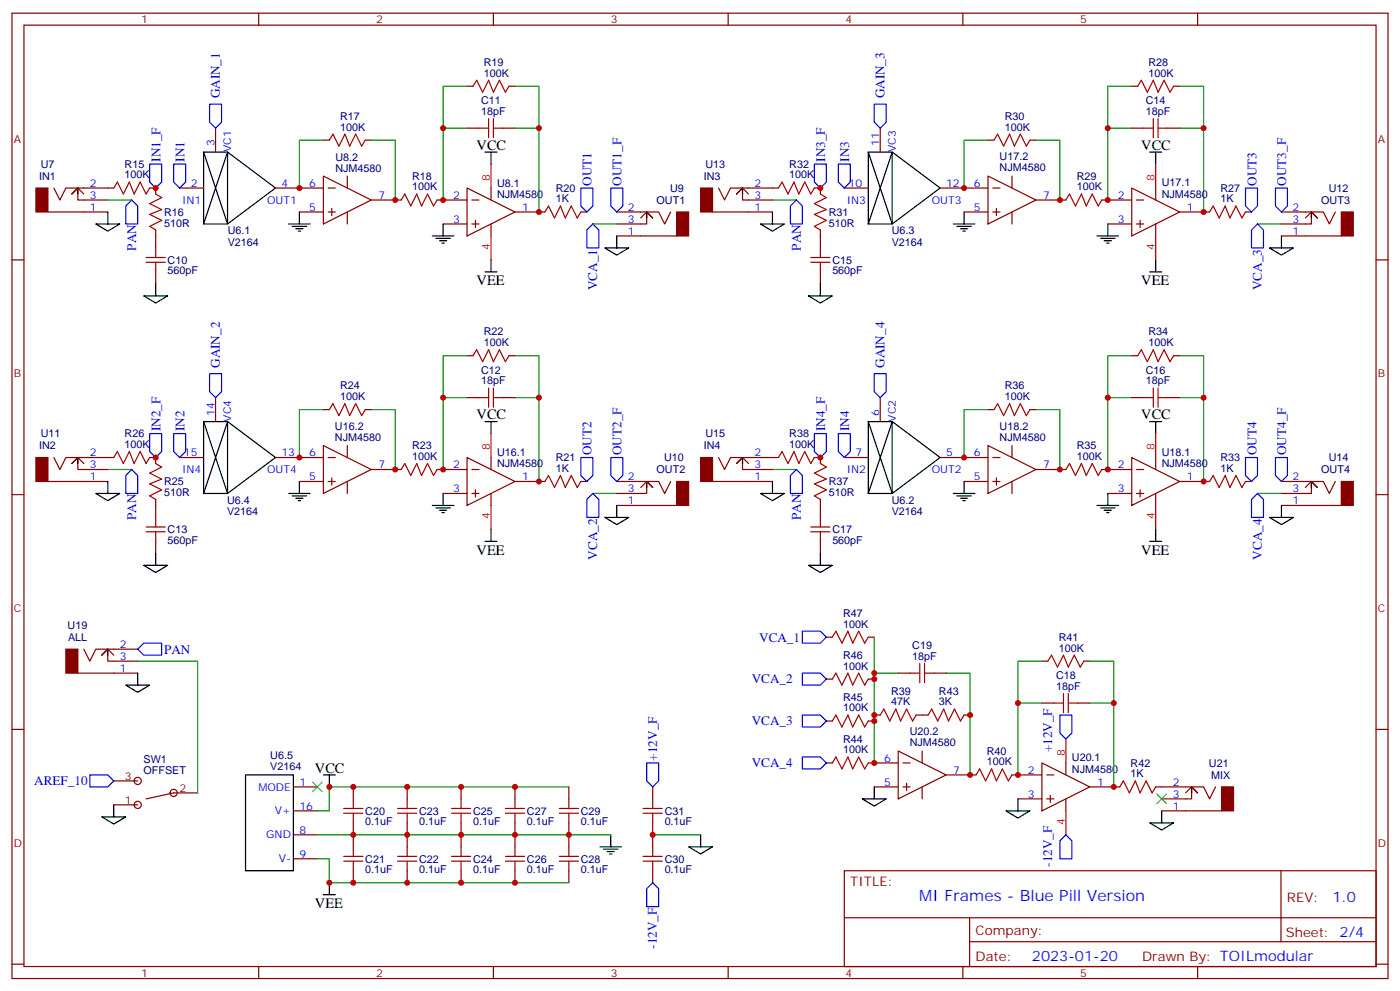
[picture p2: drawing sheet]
<svg xmlns="http://www.w3.org/2000/svg" width="412mm" height="292mm" viewBox="0 0 412 292" stroke-linecap="round" stroke-linejoin="round" font-family="sans-serif">
<g fill="none" stroke="#870000" stroke-width=".35">
<path d="M3.5 3.9h405.4v284.3h-405.4zM7.1 7.4h398.2v277.3h-398.2zM76.2 3.9v3.5M145.3 3.9v3.5M214.5 3.9v3.5M283.6 3.9v3.5M352.8 3.9v3.5M63.5 37.7v7.1M137.6 37.7h3.5M137.6 25.4h1.7M148.2 37.7h3.5M149.9 25.4h1.8"/>
<path d="M259.3 37.7v7.1M333.4 37.7h3.5M333.4 25.4h1.7M344 37.7h3.5M345.7 25.4h1.8M15.9 55.4l1.7 3.5 1.8-3.5h14.1M24.7 57.2l-1.8-1.8-1.7 1.8 1.7-1.8v3.5h8.8M44.1 55.4h1.8v1.8M52.9 55.4h7.1M81.1 55.4h14.1M95.2 51.9l14.2 7-14.2 7.1zM95.2 41.3h1.8"/>
<path d="M96.7 55.4h2.1M102.3 51.9v3.5M107.6 41.3h1.8M109.4 58.9h8.8M128.8 58.9h8.8M137.6 55.4l14.1 7-14.1 7.1zM139 58.9h2.1M144.6 55.4v3.5M211.7 55.4l1.7 3.5 1.8-3.5h14.1M220.5 57.2l-1.8-1.8-1.7 1.8 1.7-1.8v3.5h8.8M239.9 55.4h1.8v1.8M248.7 55.4h7.1"/>
<path d="M276.9 55.4h14.1M291 51.9l14.2 7-14.2 7.1zM291 41.3h1.8M292.5 55.4h2.1M298.1 51.9v3.5M303.4 41.3h1.8M305.2 58.9h8.8M324.6 58.9h8.8M333.4 55.4l14.1 7-14.1 7.1zM334.8 58.9h2.1M340.4 55.4v3.5M3.5 76.6h3.6"/>
<path d="M14.1 62.4h17.6M45.9 67.7v5.3M88.2 62.4h7M96.7 62.4h2.1M97.7 61.4v2.1M102.3 62.4v3.6M130.5 66h7.1M139 66h2.1M140.1 64.9v2.1M144.6 66v3.5M151.7 62.4h8.8M171.1 62.4h1.8"/>
<path d="M181.7 62.4h12.3l1.8 3.6 1.8-3.6M181.7 69.5h17.6M188.7 64.2l1.8-1.8 1.8 1.8-1.8-1.8v3.6h-8.8M209.9 62.4h17.6M241.7 67.7v5.3M284 62.4h7M292.5 62.4h2.1M293.5 61.4v2.1M298.1 62.4v3.6M326.3 66h7.1M334.8 66h2.1M335.8 64.9v2.1"/>
<path d="M340.4 66v3.5M347.5 62.4h8.8M366.9 62.4h1.8M377.5 62.4h12.3l1.8 3.6 1.7-3.6M377.5 69.5h17.6M384.5 64.2l1.8-1.8 1.8 1.8-1.8-1.8v3.6h-8.8M405.3 76.6h3.6M45.9 80.1v3.5M241.7 80.1v3.5M63.5 117.1v7.1M137.6 104.8h1.7M137.6 117.1h3.5"/>
<path d="M148.2 117.1h3.5M149.9 104.8h1.8M259.3 117.1v7.1M333.4 104.8h1.7M333.4 117.1h3.5M344 117.1h3.5M345.7 104.8h1.8M15.9 134.8l1.7 3.5 1.8-3.5h14.1M24.7 136.5l-1.8-1.7-1.7 1.7 1.7-1.7v3.5h8.8M44.1 134.8h1.8v1.7M52.9 134.8h7.1M81.1 134.8h14.1"/>
<path d="M95.2 131.2l14.2 7.1-14.2 7zM95.2 120.7h1.8M96.7 134.8h2.1M102.3 131.2v3.6M107.6 120.7h1.8M109.4 138.3h8.8M128.8 138.3h8.8M137.6 134.8l14.1 7-14.1 7.1zM139 138.3h2.1M144.6 134.8v3.5M211.7 134.8l1.7 3.5 1.8-3.5h14.1M220.5 136.5l-1.8-1.7-1.7 1.7 1.7-1.7v3.5h8.8"/>
<path d="M239.9 134.8h1.8v1.7M248.7 134.8h7.1M276.9 134.8h14.1M291 131.2l14.2 7.1-14.2 7zM291 120.7h1.8M292.5 134.8h2.1M298.1 131.2v3.6M303.4 120.7h1.8M305.2 138.3h8.8M324.6 138.3h8.8M333.4 134.8l14.1 7-14.1 7.1zM334.8 138.3h2.1"/>
<path d="M340.4 134.8v3.5M3.5 145.7h3.6M14.1 141.8h17.6M45.9 147.1v5.3M45.9 159.5v3.5M88.2 141.8h7M96.7 141.8h2.1M97.7 140.8v2.1M102.3 141.8v3.5M130.5 145.3h7.1M139 145.3h2.1M140.1 144.3v2.1"/>
<path d="M144.6 145.3v3.6M151.7 141.8h8.8M171.1 141.8h1.8M181.7 141.8h12.3l1.8 3.5 1.8-3.5M181.7 148.9h17.6M188.7 143.6l1.8-1.8 1.8 1.8-1.8-1.8v3.5h-8.8M209.9 141.8h17.6M241.7 147.1v5.3M241.7 159.5v3.5M284 141.8h7M292.5 141.8h2.1M293.5 140.8v2.1"/>
<path d="M298.1 141.8v3.5M326.3 145.3h7.1M334.8 145.3h2.1M335.8 144.3v2.1M340.4 145.3v3.6M347.5 141.8h8.8M366.9 141.8h1.8M377.5 141.8h12.3l1.8 3.5 1.7-3.5M377.5 148.9h17.6M384.5 143.6l1.8-1.8 1.8 1.8-1.8-1.8v3.5h-8.8M405.3 145.7h3.6M22.9 198.3h17.7"/>
<path d="M24.7 191.2l1.8 3.5 1.7-3.5h12.4M33.5 193l-1.8-1.8-1.7 1.8 1.7-1.8v3.5h8.9M243.4 187.7h1.8M255.8 187.7h1.7M264.6 198.3h3.5M275.2 198.3h3.5M306.9 194.7h1.8M319.3 194.7h1.7M3.5 214.8h3.6M243.4 212.4h1.8M243.4 200h1.8M255.8 212.4h1.7"/>
<path d="M255.8 200h1.7M257.5 210.6h1.8M269.9 210.6h3.5M284 210.6h1.8M306.9 207.1h3.5M317.5 207.1h3.5M405.3 214.8h3.6M33.5 230h7.1M33.5 237.1h7.1M58.2 233.5h-7l-8.2 1.8M86.4 238.8h7.1M86.4 231.8h7.1"/>
<path d="M104.1 231.8v3.5M119.9 231.8v3.5M135.8 231.8v3.5M151.7 231.8v3.5M167.6 231.8v3.5M192.3 231.8v3.5M243.4 224.7h1.8M255.8 224.7h8.8M257.5 231.8h7.1M264.6 221.2l14.1 7-14.1 7.1zM266 231.8h2.1M266 224.7h2.1"/>
<path d="M267.1 230.7v2.1M271.6 221.2v3.5M271.6 231.8v3.5M278.7 228.2h8.8M298.1 228.2h8.8M299.9 235.3h7M306.9 224.7l14.1 7.1-14.1 7zM308.3 228.2h2.1M308.3 235.3h2.1M309.4 234.2v2.2M314 224.7v3.5M314 235.3v3.5"/>
<path d="M321 231.8h8.8M340.4 231.8h14.1l1.8 3.5 1.8-3.5M342.2 238.8h17.6M349.2 233.5l1.8-1.7 1.8 1.7-1.8-1.7v3.5h-8.8M86.4 245.9h7.1M86.4 252.9h7.1M104.1 242.4v7M104.1 256.5v3.5M119.9 242.4v7M119.9 256.5v3.5M135.8 242.4v7M135.8 256.5v3.5"/>
<path d="M151.7 242.4v7M151.7 256.5v3.5M167.6 242.4v7M167.6 256.5v3.5M192.3 242.4v7M192.3 256.5v3.5M248.7 256.5h156.6v28.2h-156.6zM377.3 256.5v20.9M248.7 270.3h156.5M285.6 277.4h119.6M285.6 270.3v14.1M3.5 284h3.6"/>
<path d="M76.2 284.7v3.5M145.3 284.7v3.5M214.5 284.7v3.5M283.6 284.7v3.5M352.8 284.7v3.5M405.3 284h3.6"/>
<circle cx="40.6" cy="230" r="1.06"/>
<circle cx="40.6" cy="237.1" r="1.06"/>
<circle cx="51.2" cy="233.5" r="1.06"/>
</g>
<g fill="none" stroke="#000" stroke-width=".35">
<path d="M22.9 55.4v1.8M60 44.8h7v21.2h-7zM60 44.8l7 21.2 14.1-10.6-14.1-10.6-7 21.2M142.9 44.8h3.5M144.6 44.8v3.5M218.7 55.4v1.8M255.8 44.8h7v21.2h-7zM255.8 44.8l7 21.2 14.1-10.6-14.1-10.6-7 21.2M338.7 44.8h3.5M340.4 44.8v3.5M28.2 66h7.1l-3.6 2.1zM31.7 62.4v3.6"/>
<path d="M85 66h6.4M86.1 66.7h4.2M87.1 67.4h2.2M87.8 68.1h.7M88.2 62.4v3.6M127.4 69.5h6.3M128.4 70.2h4.2M129.5 70.9h2.1M130.2 71.6h.7M130.5 66v3.5M144.6 76.6v3.5M178.2 73h7l-3.5 2.1z"/>
<path d="M181.7 69.5v3.5M190.5 62.4v1.8M224 66h7.1l-3.6 2.1zM227.5 62.4v3.6M280.8 66h6.4M281.9 66.7h4.2M282.9 67.4h2.1M283.6 68.1h.7M284 62.4v3.6M323.1 69.5h6.4M324.2 70.2h4.2M325.3 70.9h2.1"/>
<path d="M326 71.6h.7M326.3 66v3.5M340.4 76.6v3.5M373.9 73h7.1l-3.5 2.1zM377.5 69.5v3.5M386.3 62.4v1.8M42.3 87.1h7.1l-3.5 2.2zM45.9 83.6v3.5M142.9 80.1h3.5M238.1 87.1h7.1l-3.5 2.2zM241.7 83.6v3.5M338.7 80.1h3.5"/>
<path d="M22.9 134.8v1.7M60 124.2h7v21.1h-7zM60 124.2l7 21.1 14.1-10.5-14.1-10.6-7 21.1M142.9 124.2h3.5M144.6 124.2v3.5M218.7 134.8v1.7M255.8 124.2h7v21.1h-7zM255.8 124.2l7 21.1 14.1-10.5-14.1-10.6-7 21.1M338.7 124.2h3.5M340.4 124.2v3.5M28.2 145.3h7.1l-3.6 2.2zM31.7 141.8v3.5"/>
<path d="M85 145.3h6.4M86.1 146.1h4.2M87.1 146.8h2.2M87.8 147.5h.7M88.2 141.8v3.5M127.4 148.9h6.3M128.4 149.6h4.2M129.5 150.3h2.1M130.2 151h.7M130.5 145.3v3.6M142.9 159.5h3.5M144.6 155.9v3.6"/>
<path d="M178.2 152.4h7l-3.5 2.1zM181.7 148.9v3.5M190.5 141.8v1.8M224 145.3h7.1l-3.6 2.2zM227.5 141.8v3.5M280.8 145.3h6.4M281.9 146.1h4.2M282.9 146.8h2.1M283.6 147.5h.7M284 141.8v3.5M323.1 148.9h6.4M324.2 149.6h4.2"/>
<path d="M325.3 150.3h2.1M326 151h.7M326.3 145.3v3.6M338.7 159.5h3.5M340.4 155.9v3.6M373.9 152.4h7.1l-3.5 2.1zM377.5 148.9v3.5M386.3 141.8v1.8M42.3 166.5h7.1l-3.5 2.1zM45.9 163v3.5M238.1 166.5h7.1l-3.5 2.1zM241.7 163v3.5"/>
<path d="M31.7 191.2v1.8M40.6 198.3v3.5M37 201.8h7.1l-3.5 2.1zM33.5 237.1v3.5M72.3 228.2h14.1v28.3h-14.1zM95.2 228.2h3.6M97 228.2v3.6M254 235.3h7.1l-3.6 2.1zM257.5 231.8v3.5M296.3 238.8h7.1l-3.5 2.1zM299.9 235.3v3.5M342.2 238.8v3.6"/>
<path d="M351 231.8v1.7M30 240.6h7l-3.5 2.1zM97 260v3.5M176.7 249.4h6.4M177.8 250.1h4.2M178.9 250.8h2.1M179.6 251.5h.7M179.9 245.9v3.5M202.8 249.4h7.1l-3.5 2.1zM206.4 245.9v3.5M338.7 242.4h7l-3.5 2.1zM95.2 263.5h3.6"/>
</g>
<g fill="#870000" stroke="#870000" stroke-width=".35">
<path d="M10.6 55.4h3.5v7h-3.5z"/>
<path d="M199.3 62.4h3.5v7.1h-3.5z"/>
<path d="M199.3 141.8h3.5v7.1h-3.5z"/>
<path d="M10.6 134.8h3.5v7h-3.5z"/>
<path d="M395.1 62.4h3.5v7.1h-3.5z"/>
<path d="M206.4 55.4h3.5v7h-3.5z"/>
<path d="M395.1 141.8h3.5v7.1h-3.5z"/>
<path d="M206.4 134.8h3.5v7h-3.5z"/>
<path d="M19.4 191.2h3.5v7.1h-3.5z"/>
<path d="M359.8 231.8h3.6v7h-3.6z"/>
</g>
<g fill="none" stroke="#a10000" stroke-width=".35">
<path d="M139.3 25.4l1.1-1.8 1.8 3.6 1.7-3.6 1.4 3.6 1.8-3.6 1.8 3.6 1-1.8M141.1 37.7h2.8M143.9 34.9v5.7M145.3 37.7h2.9M145.3 34.9v5.7M335.1 25.4l1.1-1.8 1.8 3.6 1.7-3.6 1.4 3.6 1.8-3.6 1.8 3.6 1-1.8M336.9 37.7h2.8M339.7 34.9v5.7M341.1 37.7h2.9M341.1 34.9v5.7M33.5 55.4l1.1-1.8 1.7 3.6 1.8-3.6 1.4 3.6 1.8-3.6 1.7 3.6 1.1-1.8M45.9 57.2l1.7 1-3.5 1.8 3.5 1.7-3.5 1.4 3.5 1.8-3.5 1.8 1.8 1"/>
<path d="M97 41.3l1.1-1.8 1.7 3.5 1.8-3.5 1.4 3.5 1.8-3.5 1.7 3.5 1.1-1.7M118.2 58.9l1-1.7 1.8 3.5 1.8-3.5 1.4 3.5 1.7-3.5 1.8 3.5 1.1-1.8M229.3 55.4l1.1-1.8 1.7 3.6 1.8-3.6 1.4 3.6 1.8-3.6 1.7 3.6 1.1-1.8M241.7 57.2l1.7 1-3.5 1.8 3.5 1.7-3.5 1.4 3.5 1.8-3.5 1.8 1.8 1M292.8 41.3l1.1-1.8 1.7 3.5 1.8-3.5 1.4 3.5 1.8-3.5 1.7 3.5 1.1-1.7M314 58.9l1-1.7 1.8 3.5 1.8-3.5 1.4 3.5 1.7-3.5 1.8 3.5 1.1-1.8M43 75.8h5.7M43 77.3h5.7M45.9 73v2.8M45.9 77.3v2.8M160.5 62.4l1.1-1.7 1.7 3.5 1.8-3.5 1.4 3.5 1.8-3.5 1.7 3.5 1.1-1.8M238.8 75.8h5.7"/>
<path d="M238.8 77.3h5.7M241.7 73v2.8M241.7 77.3v2.8M356.3 62.4l1.1-1.7 1.7 3.5 1.8-3.5 1.4 3.5 1.8-3.5 1.7 3.5 1.1-1.8M139.3 104.8l1.1-1.8 1.8 3.5 1.7-3.5 1.4 3.5 1.8-3.5 1.8 3.5 1-1.7M141.1 117.1h2.8M143.9 114.3v5.6M145.3 114.3v5.6M145.3 117.1h2.9M335.1 104.8l1.1-1.8 1.8 3.5 1.7-3.5 1.4 3.5 1.8-3.5 1.8 3.5 1-1.7M336.9 117.1h2.8M339.7 114.3v5.6"/>
<path d="M341.1 117.1h2.9M341.1 114.3v5.6M33.5 134.8l1.1-1.8 1.7 3.5 1.8-3.5 1.4 3.5 1.8-3.5 1.7 3.5 1.1-1.7M45.9 136.5l1.7 1.1-3.5 1.7 3.5 1.8-3.5 1.4 3.5 1.8-3.5 1.8 1.8 1M97 120.7l1.1-1.8 1.7 3.5 1.8-3.5 1.4 3.5 1.8-3.5 1.7 3.5 1.1-1.7M118.2 138.3l1-1.8 1.8 3.6 1.8-3.6 1.4 3.6 1.7-3.6 1.8 3.6 1.1-1.8M229.3 134.8l1.1-1.8 1.7 3.5 1.8-3.5 1.4 3.5 1.8-3.5 1.7 3.5 1.1-1.7M241.7 136.5l1.7 1.1-3.5 1.7 3.5 1.8-3.5 1.4 3.5 1.8-3.5 1.8 1.8 1M292.8 120.7l1.1-1.8 1.7 3.5 1.8-3.5 1.4 3.5 1.8-3.5 1.7 3.5 1.1-1.7M314 138.3l1-1.8 1.8 3.6 1.8-3.6 1.4 3.6 1.7-3.6 1.8 3.6 1.1-1.8M43 155.2h5.7M43 156.6h5.7"/>
<path d="M45.9 152.4v2.8M45.9 156.6v2.9M160.5 141.8l1.1-1.7 1.7 3.5 1.8-3.5 1.4 3.5 1.8-3.5 1.7 3.5 1.1-1.8M238.8 155.2h5.7M238.8 156.6h5.7M241.7 152.4v2.8M241.7 156.6v2.9M356.3 141.8l1.1-1.7 1.7 3.5 1.8-3.5 1.4 3.5 1.8-3.5 1.7 3.5 1.1-1.8M245.2 187.7l1-1.8 1.8 3.5 1.8-3.5 1.4 3.5 1.7-3.5 1.8 3.5 1.1-1.7M268.1 198.3h2.8M270.9 195.4v5.7M272.3 198.3h2.9"/>
<path d="M272.3 195.4v5.7M308.7 194.7l1-1.7 1.8 3.5 1.8-3.5 1.4 3.5 1.7-3.5 1.8 3.5 1.1-1.8M245.2 212.4l1-1.8 1.8 3.5 1.8-3.5 1.4 3.5 1.7-3.5 1.8 3.5 1.1-1.7M245.2 200l1-1.7 1.8 3.5 1.8-3.5 1.4 3.5 1.7-3.5 1.8 3.5 1.1-1.8M259.3 210.6l1-1.8 1.8 3.6 1.8-3.6 1.4 3.6 1.8-3.6 1.7 3.6 1.1-1.8M273.4 210.6l1.1-1.8 1.7 3.6 1.8-3.6 1.4 3.6 1.8-3.6 1.7 3.6 1.1-1.8M310.4 207.1h2.9M313.3 204.3v5.6M314.7 207.1h2.8M314.7 204.3v5.6M101.2 239.5h5.7M101.2 238.1h5.7"/>
<path d="M104.1 235.3v2.8M104.1 239.5v2.9M117.1 239.5h5.7M117.1 238.1h5.7M119.9 235.3v2.8M119.9 239.5v2.9M133 239.5h5.6M133 238.1h5.6M135.8 235.3v2.8M135.8 239.5v2.9M148.9 239.5h5.6M148.9 238.1h5.6"/>
<path d="M151.7 235.3v2.8M151.7 239.5v2.9M164.7 239.5h5.7M164.7 238.1h5.7M167.6 235.3v2.8M167.6 239.5v2.9M189.4 239.5h5.7M189.4 238.1h5.7M192.3 235.3v2.8M192.3 239.5v2.9M245.2 224.7l1-1.7 1.8 3.5 1.8-3.5 1.4 3.5 1.7-3.5 1.8 3.5 1.1-1.8M287.5 228.2l1.1-1.7 1.7 3.5 1.8-3.5 1.4 3.5 1.8-3.5 1.7 3.5 1.1-1.8"/>
<path d="M329.8 231.8l1.1-1.8 1.8 3.5 1.7-3.5 1.4 3.5 1.8-3.5 1.8 3.5 1-1.7M101.2 253.6h5.7M101.2 252.2h5.7M104.1 249.4v2.8M104.1 253.6v2.9M117.1 253.6h5.7M117.1 252.2h5.7M119.9 249.4v2.8M119.9 253.6v2.9M133 253.6h5.6M133 252.2h5.6M135.8 249.4v2.8"/>
<path d="M135.8 253.6v2.9M148.9 253.6h5.6M148.9 252.2h5.6M151.7 249.4v2.8M151.7 253.6v2.9M164.7 253.6h5.7M164.7 252.2h5.7M167.6 249.4v2.8M167.6 253.6v2.9M189.4 253.6h5.7M189.4 252.2h5.7M192.3 249.4v2.8"/>
<path d="M192.3 253.6v2.9"/>
</g>
<g fill="none" stroke="#00f" stroke-width=".35">
<path d="M61.7 30.7h3.6v5.3l-1.8 1.7-1.8-1.7zM257.5 30.7h3.6v5.3l-1.8 1.7-1.8-1.7zM38.8 58.9l1.8 1.8v5.3h-3.6v-5.3zM44.1 48.3h3.5v5.3l-1.7 1.8-1.8-1.8zM51.2 48.3h3.5v5.3l-1.8 1.8-1.7-1.8zM171.1 55.4h3.5v5.3l-1.7 1.7-1.8-1.7zM179.9 55.4h3.5v5.3l-1.7 1.7-1.8-1.7zM234.6 58.9l1.8 1.8v5.3h-3.6v-5.3zM239.9 48.3h3.5v5.3l-1.7 1.8-1.8-1.8zM246.9 48.3h3.6v5.3l-1.8 1.8-1.8-1.8zM366.9 55.4h3.5v5.3l-1.7 1.7-1.8-1.7zM375.7 55.4h3.5v5.3l-1.7 1.7-1.8-1.7z"/>
<path d="M174.6 66l1.8 1.7v5.3h-3.5v-5.3zM370.4 66l1.8 1.7v5.3h-3.5v-5.3zM61.7 110.1h3.6v5.3l-1.8 1.7-1.8-1.7zM257.5 110.1h3.6v5.3l-1.8 1.7-1.8-1.7zM38.8 138.3l1.8 1.8v5.2h-3.6v-5.2zM44.1 127.7h3.5v5.3l-1.7 1.8-1.8-1.8zM51.2 127.7h3.5v5.3l-1.8 1.8-1.7-1.8zM171.1 134.8h3.5v5.3l-1.7 1.7-1.8-1.7zM179.9 134.8h3.5v5.3l-1.7 1.7-1.8-1.7zM234.6 138.3l1.8 1.8v5.2h-3.6v-5.2zM239.9 127.7h3.5v5.3l-1.7 1.8-1.8-1.8zM246.9 127.7h3.6v5.3l-1.8 1.8-1.8-1.8z"/>
<path d="M366.9 134.8h3.5v5.3l-1.7 1.7-1.8-1.7zM375.7 134.8h3.5v5.3l-1.7 1.7-1.8-1.7zM174.6 145.3l1.8 1.8v5.3h-3.5v-5.3zM370.4 145.3l1.8 1.8v5.3h-3.5v-5.3zM40.6 191.2l1.7-1.8h5.3v3.6h-5.3zM236.4 185.9h5.3l1.7 1.8-1.7 1.7h-5.3zM236.4 198.3h5.3l1.7 1.7-1.7 1.8h-5.3zM236.4 210.6h5.3l1.7 1.8-1.7 1.7h-5.3zM312.2 210.6h3.5v5.3l-1.7 1.8-1.8-1.8zM26.5 228.2h5.2l1.8 1.8-1.8 1.8h-5.2zM190.5 224.7h3.5v5.3l-1.7 1.8-1.8-1.8zM236.4 223h5.3l1.7 1.7-1.7 1.8h-5.3z"/>
<path d="M192.3 260l1.7 1.8v5.3h-3.5v-5.3zM312.2 247.7l1.8-1.8 1.7 1.8v5.2h-3.5z"/>
</g>
<g fill="none" stroke="#008700" stroke-width=".35">
<path d="M130.5 37.7h7.1M137.6 25.4h-7.1v33.5M151.7 25.4h7v37M151.7 37.7h7M326.3 37.7h7.1M333.4 25.4h-7.1v33.5M347.5 25.4h7v37M347.5 37.7h7M31.7 58.9h7.1M95.2 41.3h-7v14.1M109.4 41.3h7v17.6M227.5 58.9h7.1"/>
<path d="M291 41.3h-7v14.1M305.2 41.3h7v17.6M174.6 66h7.1M370.4 66h7.1M130.5 117.1h7.1M137.6 104.8h-7.1v33.5M151.7 104.8h7v37M151.7 117.1h7M326.3 117.1h7.1M333.4 104.8h-7.1v33.5M347.5 104.8h7v37M347.5 117.1h7"/>
<path d="M31.7 138.3h7.1M95.2 120.7h-7v14.1M109.4 120.7h7v17.6M227.5 138.3h7.1M291 120.7h-7v14.1M305.2 120.7h7v17.6M174.6 145.3h7.1M370.4 145.3h7.1M40.6 194.7h17.6v38.8M257.5 187.7v10.6M264.6 198.3h-7.1v26.4M278.7 198.3h7.1v29.9"/>
<path d="M306.9 194.7h-7v33.5M321 194.7h7.1v37.1M299.9 207.1h7M321 207.1h7.1M167.6 231.8h-70.6v7h-3.5M93.5 252.9h3.5v7.1h70.6M93.5 245.9h86.4M192.3 245.9h14.1"/>
</g>
<path d="M144.6 48.3v7.1M340.4 48.3v7.1M144.6 69.5v7.1M340.4 69.5v7.1M144.6 127.7v7.1M340.4 127.7v7.1M144.6 148.9v7M340.4 148.9v7M314 217.7v7M314 238.8v7.1" fill="none" stroke="#f00" stroke-width=".35"/>
<path d="M92.1 230.4l2.8 2.8M94.9 230.4l-2.8 2.8M340.8 233.9l2.8 2.8M343.6 233.9l-2.8 2.8" fill="none" stroke="#3c3" stroke-width=".35"/>
<g fill="#c00">
<circle cx="88.2" cy="55.4" r=".88"/>
<circle cx="116.4" cy="58.9" r=".88"/>
<circle cx="130.5" cy="58.9" r=".88"/>
<circle cx="158.8" cy="37.7" r=".88"/>
<circle cx="130.5" cy="37.7" r=".88"/>
<circle cx="158.8" cy="62.4" r=".88"/>
<circle cx="130.5" cy="117.1" r=".88"/>
<circle cx="158.8" cy="117.1" r=".88"/>
<circle cx="326.3" cy="37.7" r=".88"/>
<circle cx="326.3" cy="117.1" r=".88"/>
<circle cx="354.5" cy="117.1" r=".88"/>
<circle cx="88.2" cy="134.8" r=".88"/>
<circle cx="116.4" cy="138.3" r=".88"/>
<circle cx="158.8" cy="141.8" r=".88"/>
<circle cx="130.5" cy="138.3" r=".88"/>
<circle cx="326.3" cy="58.9" r=".88"/>
<circle cx="284" cy="55.4" r=".88"/>
<circle cx="312.2" cy="58.9" r=".88"/>
<circle cx="354.5" cy="141.8" r=".88"/>
<circle cx="326.3" cy="138.3" r=".88"/>
<circle cx="284" cy="134.8" r=".88"/>
<circle cx="312.2" cy="138.3" r=".88"/>
<circle cx="299.9" cy="228.2" r=".88"/>
<circle cx="328.1" cy="231.8" r=".88"/>
<circle cx="328.1" cy="207.1" r=".88"/>
<circle cx="299.9" cy="207.1" r=".88"/>
<circle cx="285.8" cy="228.2" r=".88"/>
<circle cx="257.5" cy="210.6" r=".88"/>
<circle cx="285.8" cy="210.6" r=".88"/>
<circle cx="257.5" cy="224.7" r=".88"/>
<circle cx="257.5" cy="212.4" r=".88"/>
<circle cx="257.5" cy="200" r=".88"/>
<circle cx="257.5" cy="198.3" r=".88"/>
<circle cx="104.1" cy="245.9" r=".88"/>
<circle cx="119.9" cy="245.9" r=".88"/>
<circle cx="135.8" cy="245.9" r=".88"/>
<circle cx="151.7" cy="245.9" r=".88"/>
<circle cx="167.6" cy="245.9" r=".88"/>
<circle cx="104.1" cy="231.8" r=".88"/>
<circle cx="119.9" cy="231.8" r=".88"/>
<circle cx="135.8" cy="231.8" r=".88"/>
<circle cx="151.7" cy="231.8" r=".88"/>
<circle cx="104.1" cy="260" r=".88"/>
<circle cx="119.9" cy="260" r=".88"/>
<circle cx="135.8" cy="260" r=".88"/>
<circle cx="151.7" cy="260" r=".88"/>
<circle cx="97" cy="231.8" r=".88"/>
<circle cx="97" cy="260" r=".88"/>
<circle cx="45.9" cy="55.4" r=".88"/>
<circle cx="241.7" cy="55.4" r=".88"/>
<circle cx="45.9" cy="134.8" r=".88"/>
<circle cx="241.7" cy="134.8" r=".88"/>
<circle cx="192.3" cy="245.9" r=".88"/>
<circle cx="354.5" cy="62.4" r=".88"/>
<circle cx="354.5" cy="37.7" r=".88"/>
</g>
<text font-size="4.6" fill="#00f" x="270.8" y="265.5">MI Frames - Blue Pill Version</text>
<g font-size="4.2">
<text x="140.4" y="44.1">VCC</text>
<text x="336.2" y="44.1">VCC</text>
<text x="140.4" y="84">VEE</text>
<text x="336.2" y="84">VEE</text>
<text x="140.4" y="123.5">VCC</text>
<text x="336.2" y="123.5">VCC</text>
<text x="140.4" y="163.3">VEE</text>
<text x="336.2" y="163.3">VEE</text>
<text x="92.8" y="227.5">VCC</text>
<text x="92.8" y="267.4">VEE</text>
</g>
<g font-size="4.2" fill="#00f">
<text x="392.5" y="265.7">1.0</text>
<text x="304" y="283.1">2023-01-20</text>
</g>
<g font-size="3.9" fill="#00f">
<text x="64.8" y="29" transform="rotate(-90 64.8 29)">GAIN_1</text>
<text x="260.6" y="29" transform="rotate(-90 260.6 29)">GAIN_3</text>
<text x="47.3" y="47.6" transform="rotate(-90 47.3 47.6)">IN1_F</text>
<text x="54.3" y="47.6" transform="rotate(-90 54.3 47.6)">IN1</text>
<text x="243.1" y="47.6" transform="rotate(-90 243.1 47.6)">IN3_F</text>
<text x="250.1" y="47.6" transform="rotate(-90 250.1 47.6)">IN3</text>
<text x="174.3" y="54.7" transform="rotate(-90 174.3 54.7)">OUT1</text>
<text x="183.1" y="54.7" transform="rotate(-90 183.1 54.7)">OUT1_F</text>
<text x="370.1" y="54.7" transform="rotate(-90 370.1 54.7)">OUT3</text>
<text x="378.9" y="54.7" transform="rotate(-90 378.9 54.7)">OUT3_F</text>
<text x="40.1" y="73.9" transform="rotate(-90 40.1 73.9)">PAN</text>
<text x="235.9" y="73.9" transform="rotate(-90 235.9 73.9)">PAN</text>
<text x="175.9" y="85.4" transform="rotate(-90 175.9 85.4)">VCA_1</text>
<text x="371.7" y="85.4" transform="rotate(-90 371.7 85.4)">VCA_3</text>
<text x="64.8" y="108.4" transform="rotate(-90 64.8 108.4)">GAIN_2</text>
<text x="260.6" y="108.4" transform="rotate(-90 260.6 108.4)">GAIN_4</text>
<text x="47.3" y="127" transform="rotate(-90 47.3 127)">IN2_F</text>
<text x="54.3" y="127" transform="rotate(-90 54.3 127)">IN2</text>
<text x="243.1" y="127" transform="rotate(-90 243.1 127)">IN4_F</text>
<text x="250.1" y="127" transform="rotate(-90 250.1 127)">IN4</text>
<text x="174.3" y="134.1" transform="rotate(-90 174.3 134.1)">OUT2</text>
<text x="183.1" y="134.1" transform="rotate(-90 183.1 134.1)">OUT2_F</text>
<text x="370.1" y="134.1" transform="rotate(-90 370.1 134.1)">OUT4</text>
<text x="378.9" y="134.1" transform="rotate(-90 378.9 134.1)">OUT4_F</text>
<text x="40.1" y="153.2" transform="rotate(-90 40.1 153.2)">PAN</text>
<text x="235.9" y="153.2" transform="rotate(-90 235.9 153.2)">PAN</text>
<text x="175.9" y="164.8" transform="rotate(-90 175.9 164.8)">VCA_2</text>
<text x="371.7" y="164.8" transform="rotate(-90 371.7 164.8)">VCA_4</text>
<text x="223.6" y="188.9">VCA_1</text>
<text x="48.3" y="192.5">PAN</text>
<text x="221.4" y="201.2">VCA_2</text>
<text x="221.4" y="213.6">VCA_3</text>
<text x="309.9" y="221.6" transform="rotate(-90 309.9 221.6)">+12V_F</text>
<text x="193.6" y="224" transform="rotate(-90 193.6 224)">+12V_F</text>
<text x="221.4" y="225.9">VCA_4</text>
<text x="10.1" y="231.3">AREF_10</text>
<text x="309.9" y="255.3" transform="rotate(-90 309.9 255.3)">-12V_F</text>
<text x="193.5" y="279.5" transform="rotate(-90 193.5 279.5)">-12V_F</text>
</g>
<g font-size="3.9" fill="#800">
<text x="250.5" y="261.1">TITLE:</text>
<text x="379.1" y="265.7">REV:</text>
<text x="287.4" y="275.3">Company:</text>
<text x="378.7" y="275.9">Sheet: 2/4</text>
<text x="287.4" y="282.9">Date:</text>
<text x="336.4" y="283">Drawn By: TOILmodular</text>
</g>
<g font-size="3.2" fill="#800">
<text x="41.6" y="6.9">1</text>
<text x="110.8" y="6.9">2</text>
<text x="179.9" y="6.9">3</text>
<text x="249.1" y="6.9">4</text>
<text x="318.2" y="6.9">5</text>
<text x="4.1" y="42">A</text>
<text x="405.9" y="42">A</text>
<text x="4.1" y="111.1">B</text>
<text x="405.9" y="111.1">B</text>
<text x="4.1" y="180.3">C</text>
<text x="405.9" y="180.3">C</text>
<text x="36.8" y="229.7">3</text>
<text x="52.9" y="233.2">2</text>
<text x="36.8" y="236.7">1</text>
<text x="4.1" y="249.4">D</text>
<text x="405.9" y="249.4">D</text>
<text x="41.6" y="287.7">1</text>
<text x="110.8" y="287.7">2</text>
<text x="179.9" y="287.7">3</text>
<text x="249.1" y="287.7">4</text>
<text x="318.2" y="287.7">5</text>
</g>
<g font-size="3.2" fill="#000080">
<text x="142.5" y="22.6">100K</text>
<text x="142.5" y="19.4">R19</text>
<text x="338.3" y="22.6">100K</text>
<text x="338.3" y="19.4">R28</text>
<text x="100.2" y="35.3">R17</text>
<text x="141.7" y="33.9">18pF</text>
<text x="141.7" y="30.7">C11</text>
<text x="296" y="35.3">R30</text>
<text x="337.5" y="33.9">18pF</text>
<text x="337.5" y="30.7">C14</text>
<text x="100.2" y="38.5">100K</text>
<text x="296" y="38.5">100K</text>
<text x="98.8" y="47.5">U8.2</text>
<text x="294.4" y="47.1">U17.2</text>
<text x="11.5" y="53">IN1</text>
<text x="12" y="49.4">U7</text>
<text x="36.7" y="52.6">100K</text>
<text x="36.7" y="49.4">R15</text>
<text x="98.8" y="50.6">NJM4580</text>
<text x="121.4" y="52.9">R18</text>
<text x="207.3" y="53">IN3</text>
<text x="207.8" y="49.4">U13</text>
<text x="232.5" y="52.6">100K</text>
<text x="232.5" y="49.4">R32</text>
<text x="294.4" y="50.5">NJM4580</text>
<text x="317.2" y="52.9">R29</text>
<text x="121.4" y="56.1">100K</text>
<text x="146.4" y="58.3">NJM4580</text>
<text x="146.4" y="55.2">U8.1</text>
<text x="163.7" y="59.6">1K</text>
<text x="163.7" y="56.5">R20</text>
<text x="197.4" y="56.5">U9</text>
<text x="317.2" y="56.1">100K</text>
<text x="342.2" y="58.3">NJM4580</text>
<text x="342.2" y="54.9">U17.1</text>
<text x="359.5" y="59.6">1K</text>
<text x="359.5" y="56.5">R27</text>
<text x="391.4" y="56.5">U12</text>
<text x="48.3" y="63.6">R16</text>
<text x="193.4" y="60">OUT1</text>
<text x="244.1" y="63.6">R31</text>
<text x="389.2" y="60">OUT3</text>
<text x="48.3" y="66.7">510R</text>
<text x="67.1" y="69">U6.1</text>
<text x="244.1" y="66.7">510R</text>
<text x="262.7" y="69">U6.3</text>
<text x="49.4" y="77.7">C10</text>
<text x="67.1" y="72.4">V2164</text>
<text x="245.2" y="77.7">C15</text>
<text x="262.7" y="72.4">V2164</text>
<text x="49.4" y="80.8">560pF</text>
<text x="245.2" y="80.8">560pF</text>
<text x="142.5" y="102">100K</text>
<text x="142.5" y="98.8">R22</text>
<text x="338.3" y="102">100K</text>
<text x="338.3" y="98.8">R34</text>
<text x="141.7" y="113.2">18pF</text>
<text x="141.7" y="110.1">C12</text>
<text x="337.5" y="113.2">18pF</text>
<text x="337.5" y="110.1">C16</text>
<text x="100.2" y="117.8">100K</text>
<text x="100.2" y="114.7">R24</text>
<text x="296" y="117.8">100K</text>
<text x="296" y="114.7">R36</text>
<text x="12" y="128.8">U11</text>
<text x="36.7" y="131.9">100K</text>
<text x="36.7" y="128.8">R26</text>
<text x="98.7" y="129.9">NJM4580</text>
<text x="98.7" y="126.5">U16.2</text>
<text x="207.8" y="128.8">U15</text>
<text x="232.5" y="131.9">100K</text>
<text x="232.5" y="128.8">R38</text>
<text x="294.4" y="129.9">NJM4580</text>
<text x="294.4" y="126.5">U18.2</text>
<text x="11.5" y="132.4">IN2</text>
<text x="121.4" y="135.5">100K</text>
<text x="121.4" y="132.3">R23</text>
<text x="146.4" y="137.6">NJM4580</text>
<text x="146.4" y="134.3">U16.1</text>
<text x="163.7" y="135.8">R21</text>
<text x="195.6" y="135.9">U10</text>
<text x="207.3" y="132.4">IN4</text>
<text x="317.2" y="135.5">100K</text>
<text x="317.2" y="132.3">R35</text>
<text x="342.2" y="137.6">NJM4580</text>
<text x="342.2" y="134.3">U18.1</text>
<text x="359.5" y="135.8">R33</text>
<text x="391.4" y="135.9">U14</text>
<text x="48.3" y="142.9">R25</text>
<text x="163.7" y="139">1K</text>
<text x="193.4" y="139.4">OUT2</text>
<text x="244.1" y="142.9">R37</text>
<text x="359.5" y="139">1K</text>
<text x="389.2" y="139.4">OUT4</text>
<text x="48.3" y="146.1">510R</text>
<text x="66.9" y="148.4">U6.4</text>
<text x="244.1" y="146.1">510R</text>
<text x="262.7" y="148.4">U6.2</text>
<text x="66.9" y="151.7">V2164</text>
<text x="262.7" y="151.7">V2164</text>
<text x="49.4" y="160.2">560pF</text>
<text x="49.4" y="157">C13</text>
<text x="245.2" y="160.2">560pF</text>
<text x="245.2" y="157">C17</text>
<text x="19.9" y="185.3">U19</text>
<text x="248.4" y="184.9">100K</text>
<text x="248.4" y="181.7">R47</text>
<text x="20" y="188.8">ALL</text>
<text x="268.7" y="191.2">C19</text>
<text x="311.9" y="191.9">100K</text>
<text x="311.9" y="188.7">R41</text>
<text x="248.4" y="197.2">100K</text>
<text x="248.4" y="194">R46</text>
<text x="268.7" y="194.4">18pF</text>
<text x="311.1" y="203.2">18pF</text>
<text x="311.1" y="200.1">C18</text>
<text x="248.4" y="209.6">100K</text>
<text x="248.4" y="206.4">R45</text>
<text x="262.5" y="207.8">47K</text>
<text x="262.5" y="204.6">R39</text>
<text x="276.6" y="207.8">3K</text>
<text x="276.6" y="204.6">R43</text>
<text x="248.4" y="221.9">100K</text>
<text x="248.4" y="218.7">R44</text>
<text x="268" y="219.8">NJM4580</text>
<text x="268" y="216.5">U20.2</text>
<text x="42.3" y="227.9">OFFSET</text>
<text x="42.3" y="224.7">SW1</text>
<text x="79.6" y="226.9">V2164</text>
<text x="79.6" y="223.5">U6.5</text>
<text x="290.7" y="225.4">100K</text>
<text x="290.7" y="222.3">R40</text>
<text x="315.7" y="227.6">NJM4580</text>
<text x="315.7" y="224.3">U20.1</text>
<text x="333" y="225.8">R42</text>
<text x="356.1" y="225.8">U21</text>
<text x="333" y="229">1K</text>
<text x="356.8" y="229.4">MIX</text>
<text x="107.6" y="240">C20</text>
<text x="123.5" y="240">C23</text>
<text x="139.3" y="240">C25</text>
<text x="155.2" y="240">C27</text>
<text x="171.1" y="240">C29</text>
<text x="195.8" y="240">C31</text>
<text x="107.6" y="243.1">0.1uF</text>
<text x="123.5" y="243.1">0.1uF</text>
<text x="139.3" y="243.1">0.1uF</text>
<text x="155.2" y="243.1">0.1uF</text>
<text x="171.1" y="243.1">0.1uF</text>
<text x="195.8" y="243.1">0.1uF</text>
<text x="107.6" y="257.2">0.1uF</text>
<text x="107.6" y="254.1">C21</text>
<text x="123.5" y="257.2">0.1uF</text>
<text x="123.5" y="254.1">C22</text>
<text x="139.3" y="257.2">0.1uF</text>
<text x="139.3" y="254.1">C24</text>
<text x="155.2" y="257.2">0.1uF</text>
<text x="155.2" y="254.1">C26</text>
<text x="171.1" y="257.2">0.1uF</text>
<text x="171.1" y="254.1">C28</text>
<text x="195.8" y="257.2">0.1uF</text>
<text x="195.8" y="254.1">C30</text>
</g>
<g font-size="3.2" fill="#00f">
<text x="63.1" y="43" transform="rotate(-90 63.1 43)">3</text>
<text x="68.1" y="44.9" transform="rotate(-90 68.1 44.9)">VC1</text>
<text x="258.9" y="43" transform="rotate(-90 258.9 43)">11</text>
<text x="263.9" y="44.9" transform="rotate(-90 263.9 44.9)">VC3</text>
<text x="26.5" y="55">2</text>
<text x="26.5" y="58.6">3</text>
<text x="53.6" y="60">IN1</text>
<text x="56.2" y="55">2</text>
<text x="78.7" y="60">OUT1</text>
<text x="82.9" y="55">4</text>
<text x="91.1" y="55">6</text>
<text x="111.5" y="58.6">7</text>
<text x="133.5" y="58.6">2</text>
<text x="222.2" y="55">2</text>
<text x="222.2" y="58.6">3</text>
<text x="249.4" y="60">IN3</text>
<text x="250" y="55">10</text>
<text x="274.5" y="60">OUT3</text>
<text x="278.7" y="55">12</text>
<text x="286.9" y="55">6</text>
<text x="307.3" y="58.6">7</text>
<text x="329.2" y="58.6">2</text>
<text x="26.5" y="62.1">1</text>
<text x="91.1" y="62.1">5</text>
<text x="133.5" y="65.6">3</text>
<text x="153.8" y="62.1">1</text>
<text x="185" y="62.1">2</text>
<text x="185" y="65.6">3</text>
<text x="222.2" y="62.1">1</text>
<text x="286.9" y="62.1">5</text>
<text x="329.2" y="65.6">3</text>
<text x="349.6" y="62.1">1</text>
<text x="380.7" y="62.1">2</text>
<text x="380.7" y="65.6">3</text>
<text x="185" y="69.1">1</text>
<text x="380.7" y="69.1">1</text>
<text x="63.1" y="122.4" transform="rotate(-90 63.1 122.4)">14</text>
<text x="68.1" y="124.2" transform="rotate(-90 68.1 124.2)">VC4</text>
<text x="258.9" y="122.4" transform="rotate(-90 258.9 122.4)">6</text>
<text x="263.9" y="124.2" transform="rotate(-90 263.9 124.2)">VC2</text>
<text x="26.5" y="134.4">2</text>
<text x="26.5" y="137.9">3</text>
<text x="54.2" y="134.4">15</text>
<text x="82.9" y="134.4">13</text>
<text x="91.1" y="134.4">6</text>
<text x="111.5" y="137.9">7</text>
<text x="133.5" y="137.9">2</text>
<text x="222.2" y="134.4">2</text>
<text x="222.2" y="137.9">3</text>
<text x="252" y="134.4">7</text>
<text x="278.7" y="134.4">5</text>
<text x="286.9" y="134.4">6</text>
<text x="307.3" y="137.9">7</text>
<text x="329.2" y="137.9">2</text>
<text x="26.5" y="141.5">1</text>
<text x="53.6" y="139.3">IN4</text>
<text x="78.7" y="139.3">OUT4</text>
<text x="91.1" y="141.5">5</text>
<text x="153.8" y="141.5">1</text>
<text x="185" y="141.5">2</text>
<text x="222.2" y="141.5">1</text>
<text x="249.4" y="139.3">IN2</text>
<text x="274.5" y="139.3">OUT2</text>
<text x="286.9" y="141.5">5</text>
<text x="349.6" y="141.5">1</text>
<text x="380.7" y="141.5">2</text>
<text x="133.5" y="145">3</text>
<text x="185" y="148.5">1</text>
<text x="185" y="145">3</text>
<text x="329.2" y="145">3</text>
<text x="380.7" y="148.5">1</text>
<text x="380.7" y="145">3</text>
<text x="35.3" y="190.9">2</text>
<text x="35.3" y="197.9">1</text>
<text x="35.3" y="194.4">3</text>
<text x="260.4" y="224.4">6</text>
<text x="280.8" y="227.9">7</text>
<text x="302.8" y="227.9">2</text>
<text x="76.1" y="232.8">MODE</text>
<text x="88.2" y="231.4">1</text>
<text x="260.4" y="231.4">5</text>
<text x="323.1" y="231.4">1</text>
<text x="345.5" y="231.4">2</text>
<text x="81" y="239.9">V+</text>
<text x="88.2" y="238.5">16</text>
<text x="302.8" y="235">3</text>
<text x="345.5" y="238.5">1</text>
<text x="345.5" y="235">3</text>
<text x="88.2" y="245.5">8</text>
<text x="78.4" y="246.9">GND</text>
<text x="82.1" y="254">V-</text>
<text x="88.2" y="252.6">9</text>
</g>
<g font-size="3.2" fill="#f00">
<text x="144.3" y="53.3" transform="rotate(-90 144.3 53.3)">8</text>
<text x="340.1" y="53.3" transform="rotate(-90 340.1 53.3)">8</text>
<text x="144.3" y="73.6" transform="rotate(-90 144.3 73.6)">4</text>
<text x="340.1" y="73.6" transform="rotate(-90 340.1 73.6)">4</text>
<text x="144.3" y="132.6" transform="rotate(-90 144.3 132.6)">8</text>
<text x="340.1" y="132.6" transform="rotate(-90 340.1 132.6)">8</text>
<text x="144.3" y="153" transform="rotate(-90 144.3 153)">4</text>
<text x="340.1" y="153" transform="rotate(-90 340.1 153)">4</text>
<text x="313.6" y="222.6" transform="rotate(-90 313.6 222.6)">8</text>
<text x="313.6" y="243" transform="rotate(-90 313.6 243)">4</text>
</g>
</svg>
